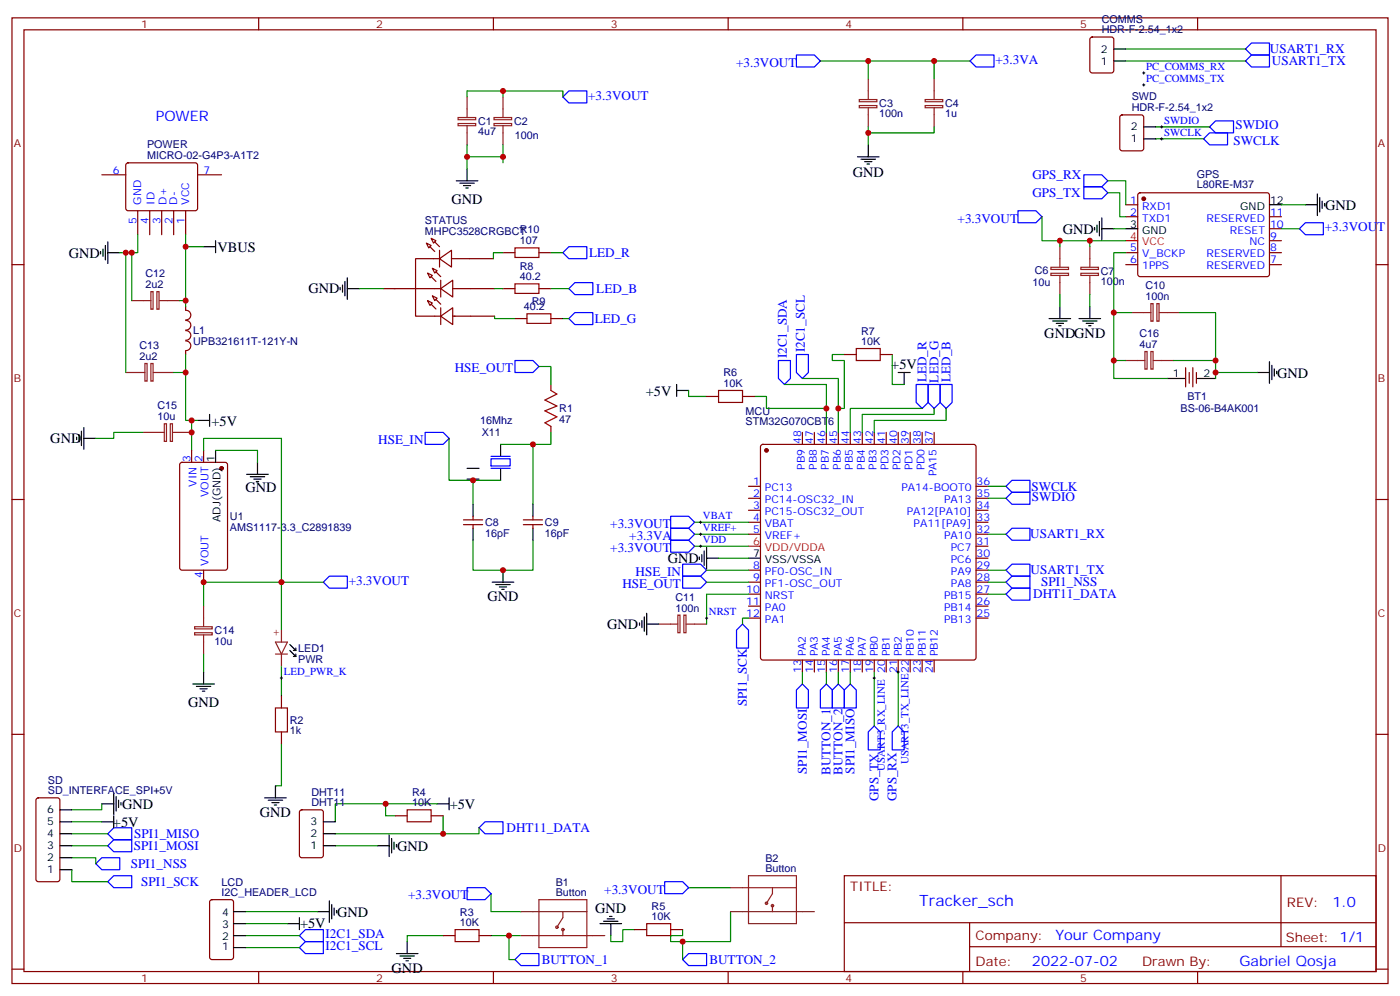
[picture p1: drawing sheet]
<svg xmlns="http://www.w3.org/2000/svg" width="412mm" height="293mm" viewBox="0 0 412 293" stroke-linecap="round" stroke-linejoin="round" font-family="sans-serif">
<g fill="none" stroke="#870000" stroke-width=".35">
<path d="M3.5 5.3h405.4v284.3h-405.4zM7.1 8.8h398.2v277.3h-398.2zM76.2 5.3v3.5M145.3 5.3v3.5M214.5 5.3v3.5M283.6 5.3v3.5M321.3 11.1l.4-.2h5.7l.6 .4 .1 9.5-.5 .6-5.9 .1-.6-.5-.1-9.4zM352.8 5.3v3.5M330.1 34l.5-.2h5.6l.6 .5 .1 9.4-.5 .7h-5.8l-.7-.4-.1-9.5zM30 51.5h7M37.3 48.1l.4-.2 20.1 .1 .4 .6-.1 13-.6 .5-20-.1-.5-.7v-12.7zM58.2 51.5h7.1"/>
<path d="M335.4 57l.4-.2h37.7l.4 .7v23.5l-.7 .5-37.6-.1-.5-.6v-23.3zM3.5 77.9h3.6M40.6 62.1v7M44.1 62.1v7M47.6 62.1v7M51.2 62.1v7M54.7 62.1v7M125.6 71.6l1.4 .7-.7 .7zM127 70.2l1.4 .7-.7 .7zM127.4 79l1.4 .7-.7 .7zM129.5 76.2l3.5-2.5v4.9zM129.5 76.2h-7.1v16.9h7.4"/>
<path d="M129.5 73.7v4.9M133 76.2h12.3M148.2 74.4h3.5M158.7 74.4h3.6M331.6 77.9h3.5M331.6 74.4h3.5M331.6 60.3h3.5M331.6 63.8h3.5M373.9 77.9h3.6M373.9 74.4h3.6M373.9 63.8h3.6M373.9 70.9h3.6"/>
<path d="M373.9 67.3h3.6M405.3 77.9h3.6M54.7 90.3v1M54.7 91.4a1.41 1.41 0 0 1 1.5 1.4 1.41 1.41 0 0 1-1.5 1.4M54.7 94.4a1.41 1.41 0 0 1 1.5 1.4 1.41 1.41 0 0 1-1.5 1.4M54.7 97.4a1.41 1.41 0 0 1 1.5 1.4 1.41 1.41 0 0 1-1.5 1.4M112.9 85h16.9M125.9 80.4l1.5 .7-.8 .7zM125.9 88.5l1.5 .7-.8 .7zM127.4 87.1l1.4 .7-.7 .7zM129.8 85l3.5-2.5v5zM129.8 93.1l3.5-2.5v5z"/>
<path d="M129.8 82.5v5M129.8 90.6v5M133.3 85h12.4M133.3 93.1h12.4M148.2 85h3.5M151.7 93.8h3.5M158.7 85h3.6M162.3 93.8h3.5M54.7 103.3v1.1M54.7 100.4a1.41 1.41 0 0 1 1.5 1.4 1.41 1.41 0 0 1-1.5 1.4M162.3 113.2v1.8M208.1 116.7h3.6"/>
<path d="M218.7 116.7h3.5M248.7 104.4h3.5M259.3 104.4h3.5M349.2 108.3v5.6M350.3 109.7v3.2M351.4 108.3v5.6M352.4 109.7v3.2M53.2 136.3l.4-.2h12.7l.7 .5v30.6l-.4 .6-13 .1-.6-.5-.1-30.6zM56.4 132.6v3.5M60 132.6v3.5M162.3 125.6v1.7M224.2 131.1l.5-.3h62.1l.5 .3 .2 .5v62l-.2 .5-.5 .2h-62.1l-.5-.2-.2-.5v-62z"/>
<path d="M236.4 127.3v3.5M239.9 127.3v3.5M243.4 127.3v3.5M246.9 127.3v3.5M250.5 127.3v3.5M254 127.3v3.5M257.5 127.3v3.5M261.1 127.3v3.5M264.6 127.3v3.5M268.1 127.3v3.5M271.6 127.3v3.5M275.2 127.3v3.5"/>
<path d="M3.5 147.1h3.6M136.5 154.5h5.7M136.5 153.1h5.7M139.3 152v1.1M139.3 154.5v1M154.2 154.5h5.6M154.2 153.1h5.6M157 152v1.1M157 154.5v1M220.5 143.2h3.5M220.5 146.7h3.5M220.5 150.2h3.5"/>
<path d="M220.5 153.8h3.5M220.5 157.3h3.5M287.5 143.2h3.5M287.5 146.7h3.5M287.5 150.2h3.5M287.5 153.8h3.5M287.5 157.3h3.5M405.3 147.1h3.6M60 167.9v3.5M220.5 167.9h3.5M220.5 171.4h3.5M220.5 174.9h3.5"/>
<path d="M220.5 178.5h3.5M287.5 160.8h3.5M287.5 164.4h3.5M287.5 167.9h3.5M287.5 171.4h3.5M287.5 174.9h3.5M287.5 178.5h3.5M220.5 182h3.5M236.4 194.3v3.6M239.9 194.3v3.6M243.4 194.3v3.6M246.9 194.3v3.6"/>
<path d="M250.5 194.3v3.6M254 194.3v3.6M257.5 194.3v3.6M261.1 194.3v3.6M264.6 194.3v3.6M268.1 194.3v3.6M271.6 194.3v3.6M275.2 194.3v3.6M287.5 182h3.5M3.5 216.2h3.6M82.9 204.9v3.6M82.9 215.5v3.5"/>
<path d="M405.3 216.2h3.6M10.8 235.1l.5-.2h5.6l.7 .4v23.6l-.4 .7h-5.9l-.7-.5v-23.5zM88.4 238.6l.5-.2h5.6l.7 .5v12.9l-.4 .7-5.9 .1-.7-.5v-13zM116.4 240.2h3.5M127 240.2h3.5M248.7 257.8h156.6v28.3h-156.6zM377.3 257.9v20.8M62 265.1l.4-.2h5.7l.6 .4 .1 16.5-.5 .7h-5.9l-.6-.4-.1-16.5zM130.5 275.5h3.6M141.1 275.5h3.5M187 273.7h3.5M197.6 273.7h3.5"/>
<path d="M248.7 271.7h156.5M285.6 278.7h119.6M285.6 271.7v14.1M3.5 285.4h3.6M76.2 286.1v3.5M145.3 286.1v3.5M214.5 286.1v3.5M283.6 286.1v3.5M352.8 286.1v3.5M405.3 285.4h3.6"/>
</g>
<g fill="none" stroke="#8c2424" stroke-width=".35">
<path d="M134.9 34.6h5.2v.6h-5.2zM134.9 36.4h5.2v.6h-5.2zM137.6 28.5v6M137.6 37v5.7M145.5 34.6h5.2v.6h-5.2zM145.5 36.4h5.2v.6h-5.2zM148.2 28.5v6M148.2 37v5.7M253.1 29.3h5.2v.7h-5.2zM253.1 31.1h5.2v.6h-5.2zM255.8 23.2v6M255.8 31.7v5.7"/>
<path d="M272.5 29.3h5.2v.7h-5.2zM272.5 31.1h5.2v.6h-5.2zM275.2 23.2v6M275.2 31.7v5.7M309.6 78.7h5.1v.6h-5.1zM312.2 72.6v6M318.4 78.7h5.2v.6h-5.2zM321 72.6v6M38.8 88.5h5.6M44.4 85.9h.7v5.2h-.7zM46.2 85.9h.6v5.2h-.6zM46.9 88.5h6"/>
<path d="M309.6 80.5h5.1v.6h-5.1zM312.2 81.1v5.6M318.4 80.5h5.2v.6h-5.2zM321 81.1v5.6M333.4 92h5.6M339 89.4h.7v5.2h-.7zM340.8 89.4h.6v5.2h-.6zM341.5 92h6M37 109.7h5.7M42.7 107h.6v5.2h-.6zM44.4 107h.7v5.2h-.7zM45.2 109.7h6"/>
<path d="M331.6 106.2h5.7M337.3 103.5h.6v5.2h-.6zM339 103.5h.7v5.2h-.7zM339.7 106.2h6M42.3 127.3h6M48.4 124.8h.6v5.2h-.6zM50.2 124.8h.6v5.2h-.6zM50.8 127.3h5.6M60 178.5v6M57.3 184.5h5.2v.7h-5.2zM57.3 186.3h5.2v.6h-5.2zM60 186.9v5.7"/>
<path d="M81.1 189.1h3.6l-1.8 3.5zM81.1 192.6h3.6M82.9 185.5v3.6M82.9 192.6v3.5M194 183.8h5.7M199.7 181.1h.6v5.2h-.6zM201.4 181.1h.7v5.2h-.7zM202.1 183.8h6M220.5 257.8h14.1v14.2h-14.1zM153.5 275.5h24.7M153.5 268.4h19.4M158.7 264.9h14.2v14.1h-14.2z"/>
<path d="M165.8 268.4v1.8l-1.8 2.8M165.8 273.7v1.8M215.2 268.4h24.7M215.2 261.4h19.4M227.5 261.4v1.7l-1.7 2.9M227.5 266.7v1.7"/>
<circle cx="164" cy="273" r=".35"/>
<circle cx="165.8" cy="273.7" r=".35"/>
<circle cx="225.8" cy="266" r=".35"/>
<circle cx="227.5" cy="266.7" r=".35"/>
</g>
<g fill="none" stroke="#008700" stroke-width=".35">
<path d="M241.7 18h14.1v5.2M255.8 18h19.4v5.2M275.2 18h10.6M331.6 14.4h35.3M331.6 18h35.3M137.6 28.5v-1.7h10.6v1.7M148.2 26.8h17.6v1.7M255.8 37.4v5.3M275.2 37.4v1.7h-19.4M340.4 37.4h15.9M137.6 42.7v7M137.6 46.2h10.6"/>
<path d="M148.2 42.7v5.2M326.3 53.2h5.3v7.1M326.3 56.8h3.5v7h1.8M340.4 40.9h14.1M37 74.4v35.3M38.8 74.4v14.1M40.6 69.1v5.3h-5.3M54.7 69.1v21.2M54.7 72.6h5.3M148.2 74.4h-2.9v1.8M162.3 74.4h3.5M306.9 63.8v7.1h24.7"/>
<path d="M312.2 70.9v1.7M321 70.9v1.7M328.1 67.3h3.5M331.6 74.4h-3.5v37h15.9M377.5 67.3h5.3M377.5 60.3h7M52.9 88.5h1.8M105.8 85h7.1M145.7 93.1v.7h6M145.7 85h2.5M162.3 85h5.3M165.8 93.8h1.8"/>
<path d="M312.2 86.7v3.6M321 86.7v3.6M328.1 92h5.3M347.5 92h10.6v14.2M54.7 104.4v5.3h-3.5M54.7 109.7v14.1h3.5M158.7 107.9h3.6v5.3M202.8 115v1.7h5.3M222.2 116.7h3.6v3.6h17.6M231.1 113.2h12.3v14.1M236.4 111.4h10.5v15.9M248.7 104.4h-3.5v1.8h3.5v14.1h-1.8"/>
<path d="M262.8 104.4v8.8h3.5M328.1 106.2h3.5M345.7 106.2h12.4v5.2M358.1 109.7h12.3M42.3 127.3h-8.8v1.8h-5.3M56.4 123.8v8.8M60 132.6v-3.5h22.9v56.4M63.5 132.6h12.3v3.5M132.3 129.1v12.3h7M147.5 130.8h9.5v17.7M162.3 127.3v3.5h-5.3M271.6 120.3h-21.1v7"/>
<path d="M275.2 120.3v1.7h-21.2v5.3M278.7 120.3v3.5h-21.2v3.5M139.3 159.1v8.8h17.7v-8.8M147.5 141.4h-8.2v7.1M204.6 157.3h15.9M204.6 153.8h15.9M291 157.3h5.3M291 146.7h5.3M291 143.2h5.3M95.2 171.4h-35.2v7.1M204.6 160.8h15.9M208.1 167.9h12.4"/>
<path d="M208.1 171.4h12.4M211.7 164.4h8.8M220.5 174.9h-12.4v8.9M291 167.9h5.3M291 171.4h5.3M291 174.9h5.3M60 192.6v5.3M82.9 196.1v8.8M220.5 182h-1.8v1.8M236.4 197.9v3.5M243.4 197.9v3.5M246.9 197.9v3.5"/>
<path d="M250.5 197.9v3.5M257.5 197.9v15.8M264.6 197.9v15.8M82.9 219v12.4h-1.8M30 236.7v1.7h-8.8M113.6 236.7v3.5h2.8M128.8 236.7h-30v5.3M21.2 252.6h7v1.7M21.2 256.1v3.5h10.5M21.2 249h10.5M21.2 245.5h10.5M21.2 242h8.8"/>
<path d="M98.8 249h12.3M130.5 240.2v5.3M141.1 243.7v1.8h-42.3M72.3 268.4h21.2M72.3 272h12.4M72.3 275.5h15.9M72.3 279h15.9M130.5 275.5h-10.6v1.7M144.6 263.1v5.3h8.9M144.6 275.5h8.9M149.9 275.5v7h1.8M187 273.7h-3.6v3.5h-3.5v-1.7"/>
<path d="M201.1 277.2v5.3M202.8 261.4h12.4M215.2 268.4v8.8h-17.6v-1.7h3.5v-1.8"/>
</g>
<g fill="none" stroke="#000" stroke-width=".35">
<path d="M328.1 18h3.5M328.1 14.4h3.5M336.9 37.4h3.5M134.4 53.2h6.4M135.5 53.9h4.2M136.5 54.6h2.1M137.2 55.4h.7M137.6 49.7v3.5M252.6 46.2h6.3M253.6 46.9h4.3M254.7 47.6h2.1M255.4 48.3h.7"/>
<path d="M255.8 42.7v3.5M336.9 40.9h3.5M388.1 57.1v6.4M388.8 58.2v4.2M389.5 59.2v2.1M390.2 59.9v.7M29.6 74v.8M30.3 73.3v2.2M31 72.3v4.2M31.7 74.4h3.6M31.7 71.2v6.4M60 72.6h3.5"/>
<path d="M63.5 70.9v3.5M322.4 67v.7M323.1 66.3v2.1M323.8 65.2v4.3M324.6 67.3h3.5M324.6 64.2v6.3M331.6 67.3h3.5M373.9 60.3h3.6M384.5 60.3h3.6M100.2 84.6v.7M100.9 83.9v2.1M101.6 82.9v4.2"/>
<path d="M102.3 85h3.5M102.3 81.8v6.4M309 93.8h6.4M310.1 94.5h4.2M311.1 95.2h2.2M311.9 95.9h.7M312.2 90.3v3.5M317.9 93.8h6.3M318.9 94.5h4.2M320 95.2h2.1M320.7 95.9h.7M321 90.3v3.5"/>
<path d="M199.3 115h3.5M199.3 113.2v3.5M264.6 109.7h3.5M266.3 109.7v3.5M344 111.4h5.2M352.8 111.4h5.3M370.4 109.7h3.5M373.9 106.5v6.4M374.6 107.6v4.2M375.4 108.6v2.1M376.1 109.3v.7M22.6 128.7v.7"/>
<path d="M23.3 128v2.1M24 127v4.2M24.7 129.1h3.5M24.7 125.9v6.4M58.2 123.8h3.5M61.7 122v3.6M63.5 132.6v3.5M72.7 139.7h6.3M75.8 136.1v3.6M137.6 137.9h3.5M147.5 130.8v3.6M147.5 137.9v3.5"/>
<path d="M73.7 140.4h4.3M74.8 141.1h2.1M75.5 141.8h.7M137.6 141.1h3.5M139.3 148.5v3.5M139.3 155.5v3.6M157 148.5v3.5M157 155.5v3.6M145 171.4h6.3M146 172.1h4.3M147.1 172.8h2.1M147.8 173.5h.7"/>
<path d="M148.2 167.9v3.5M206 164v.7M206.7 163.3v2.1M207.4 162.2v4.3M208.1 164.4h3.6M208.1 161.2v6.3M220.5 164.4h3.5M60 197.9v3.5M85.4 191.5l1.7 1.8M85.4 189.8l1.7 1.7M86.4 193.3h.7M86.4 191.5h.7"/>
<path d="M87.1 190.8v.7M87.1 192.6v.7M188.4 183.4v.7M189.1 182.7v2.1M189.8 181.6v4.3M190.5 183.8h3.5M190.5 180.6v6.3M56.8 201.4h6.3M57.9 202.1h4.2M58.9 202.8h2.1M59.6 203.5h.7M17.6 238.4h3.6"/>
<path d="M30 236.7h3.5M33.5 233.5v6.4M34.2 234.6v4.2M34.9 235.6v2.1M35.6 236.3v.7M78 234.9h6.3M79 235.6h4.3M80.1 236.3h2.1M80.8 237h.7M81.1 231.4v3.5M128.8 236.7h3.5M132.3 234.9v3.5"/>
<path d="M17.6 242h3.6M17.6 249h3.6M17.6 256.1h3.6M17.6 252.6h3.6M17.6 245.5h3.6M30 242h3.5M33.5 240.2v3.5M95.2 242h3.6M95.2 249h3.6M95.2 245.5h3.6M111.1 249h3.6M114.7 245.9v6.3"/>
<path d="M115.4 246.9v4.2M116.1 248v2.1M116.8 248.7v.7M68.8 272h3.5M68.8 268.4h3.5M68.8 279h3.5M68.8 275.5h3.5M84.7 272h3.5M88.2 270.2v3.5M93.5 268.4h3.5M97 265.3v6.3M97.7 266.3v4.2"/>
<path d="M98.4 267.4v2.1M99.1 268.1v.7M119.9 277.2v3.6M176.7 272h6.4M177.8 271.3h4.2M178.9 270.5h2.1M179.6 269.8h.7M179.9 272v3.5M116.8 280.8h6.3M117.8 281.5h4.3M118.9 282.2h2.1M119.6 282.9h.7"/>
</g>
<g fill="none" stroke="#00f" stroke-width=".35">
<path d="M234.6 16.2h5.3l1.8 1.8-1.8 1.7h-5.3zM287.5 16.2h5.3v3.5h-5.3l-1.7-1.7zM366.9 14.4l1.8-1.7h5.2v3.5h-5.2zM366.9 18l1.8-1.8h5.2v3.5h-5.2zM165.8 28.5l1.8-1.7h5.3v3.5h-5.3zM356.3 37.4l1.8-1.8h5.3v3.5h-5.3zM319.3 55h5.3l1.7 1.8-1.7 1.7h-5.3zM319.3 51.5h5.3l1.7 1.7-1.7 1.8h-5.3zM354.5 40.9l1.8-1.8h5.3v3.6h-5.3zM165.8 74.4l1.8-1.8h5.3v3.6h-5.3zM299.9 62.1h5.3l1.7 1.7-1.7 1.8h-5.3zM384.5 65.6h5.3v3.5h-5.3l-1.7-1.8z"/>
<path d="M167.6 85l1.7-1.8h5.3v3.5h-5.3zM169.3 92h5.3v3.6h-5.3l-1.7-1.8zM151.7 106.2h5.3l1.7 1.7-1.7 1.8h-5.3zM229.3 106.2h3.5v5.2l-1.7 1.8-1.8-1.8zM234.6 104.4h3.5v5.3l-1.7 1.7-1.8-1.7zM269.9 113.2h3.5v5.3l-1.8 1.8-1.7-1.8zM273.4 113.2h3.5v5.3l-1.7 1.8-1.8-1.8zM276.9 113.2h3.6v5.3l-1.8 1.8-1.8-1.8zM125.2 127.3h5.3l1.8 1.8-1.8 1.7h-5.3zM144.6 135.1h5.7v2.1h-5.7zM144.6 134.4h5.7M144.6 137.9h5.7"/>
<path d="M197.6 159.1h5.2l1.8 1.7-1.8 1.8h-5.2zM197.6 155.5h5.2l1.8 1.8-1.8 1.8h-5.2zM197.6 152h5.2l1.8 1.8-1.8 1.7h-5.2zM296.3 146.7l1.8-1.7h5.3v3.5h-5.3zM296.3 157.3l1.8-1.8h5.3v3.6h-5.3zM298.1 141.4h5.3v3.6h-5.3l-1.8-1.8zM95.2 171.4l1.8-1.7h5.3v3.5h-5.3zM201.1 166.1h5.3l1.7 1.8-1.7 1.8h-5.3zM201.1 169.7h5.3l1.7 1.7-1.7 1.8h-5.3zM296.3 167.9l1.8-1.8h5.3v3.6h-5.3zM296.3 171.4l1.8-1.7h5.3v3.5h-5.3zM298.1 173.2h5.3v3.5h-5.3l-1.8-1.8z"/>
<path d="M218.7 183.8l1.8 1.7v5.3h-3.5v-5.3zM236.4 201.4l1.7 1.8v5.3h-3.5v-5.3zM243.4 201.4l1.8 1.8v5.3h-3.5v-5.3zM245.2 203.2l1.7-1.8 1.8 1.8v5.3h-3.5zM250.5 201.4l1.7 1.8v5.3h-3.5v-5.3zM255.8 215.5l1.7-1.8 1.8 1.8v5.3h-3.5zM262.8 215.5l1.8-1.8 1.7 1.8v5.3h-3.5zM28.2 254.3l1.8-1.7h5.3v3.5h-5.3zM31.7 249l1.8-1.7h5.3v3.5h-5.3zM31.7 245.5l1.8-1.8h5.3v3.6h-5.3zM31.7 259.6l1.8-1.8h5.3v3.6h-5.3zM141.1 243.7l1.8-1.7h5.3v3.5h-5.3z"/>
<path d="M195.8 259.6h5.3l1.7 1.8-1.7 1.7h-5.3zM88.2 275.5l1.8-1.8h5.2v3.5h-5.2zM88.2 279l1.8-1.8h5.2v3.6h-5.2zM137.6 261.4h5.3l1.7 1.7-1.7 1.8h-5.3zM153.5 280.8h5.2v3.5h-5.2l-1.8-1.8zM202.8 280.8h5.3v3.5h-5.3l-1.7-1.8z"/>
</g>
<path d="M151.7 73h7v2.8h-7zM151.7 83.6h7v2.8h-7zM155.2 92.4h7.1v2.8h-7.1zM162.3 115l1.7 1-3.5 1.8 3.5 1.8-3.5 1.4 3.5 1.7-3.5 1.8 1.8 1.1M211.7 115h7v3.5h-7zM252.2 102.6h7.1v3.6h-7.1zM81.1 208.5h3.6v7h-3.6zM119.9 238.4h7.1v3.6h-7.1zM134.1 273.7h7v3.5h-7zM190.5 272h7.1v3.5h-7.1z" fill="none" stroke="#a10000" stroke-width=".35"/>
<g fill="none" stroke="#000" stroke-width=".29">
<path d="M336.5 21.5h.8M336.5 25h.8M336.9 21.1v.7M336.9 24.7v.7M341.8 37.4h.7M342.2 37v.7M341.8 40.9h.7M342.2 40.5v.7M206 157.3h.7M206 153.8h.7M206.4 153.4v.7M206.4 157v.7"/>
<path d="M206 160.8h.7M206.4 160.5v.7M82.5 199.6h.8M82.9 199.3v.7M207.8 182h.7M208.1 181.6v.8M257.2 199.6h.7M257.5 199.3v.7M264.2 197.9h.7M264.6 197.5v.7"/>
</g>
<g fill="#870000" stroke="#870000" stroke-width=".35">
<path d="M126.6 72.6l1.5 1.4z"/>
<path d="M128.1 71.2l1.4 1.4z"/>
<path d="M128.4 80l1.4 1.5z"/>
<path d="M127 81.5l1.4 1.4z"/>
<path d="M128.4 88.2l1.4 1.4z"/>
<path d="M127 89.6l1.4 1.4z"/>
<circle cx="225.8" cy="132.6" r=".53"/>
<circle cx="65.3" cy="137.9" r=".53"/>
<circle cx="336.9" cy="58.5" r=".53"/>
</g>
<path d="M331.6 70.9h3.5M220.5 160.8h3.5" fill="none" stroke="#f00" stroke-width=".35"/>
<g fill="#c00">
<circle cx="148.2" cy="167.9" r=".88"/>
<circle cx="157" cy="130.8" r=".88"/>
<circle cx="139.3" cy="141.4" r=".88"/>
<circle cx="54.7" cy="88.5" r=".88"/>
<circle cx="38.8" cy="74.4" r=".88"/>
<circle cx="37" cy="74.4" r=".88"/>
<circle cx="54.7" cy="72.6" r=".88"/>
<circle cx="54.7" cy="109.7" r=".88"/>
<circle cx="149.9" cy="275.5" r=".88"/>
<circle cx="201.1" cy="277.2" r=".88"/>
<circle cx="56.4" cy="123.8" r=".88"/>
<circle cx="56.4" cy="127.3" r=".88"/>
<circle cx="148.2" cy="26.8" r=".88"/>
<circle cx="137.6" cy="46.2" r=".88"/>
<circle cx="148.2" cy="46.2" r=".88"/>
<circle cx="255.8" cy="18" r=".88"/>
<circle cx="275.2" cy="18" r=".88"/>
<circle cx="255.8" cy="39.1" r=".88"/>
<circle cx="82.9" cy="171.4" r=".88"/>
<circle cx="60" cy="171.4" r=".88"/>
<circle cx="246.9" cy="120.3" r=".88"/>
<circle cx="328.1" cy="92" r=".88"/>
<circle cx="358.1" cy="109.7" r=".88"/>
<circle cx="358.1" cy="106.2" r=".88"/>
<circle cx="328.1" cy="106.2" r=".88"/>
<circle cx="243.4" cy="120.3" r=".88"/>
<circle cx="321" cy="70.9" r=".88"/>
<circle cx="312.2" cy="70.9" r=".88"/>
<circle cx="130.5" cy="245.5" r=".88"/>
<circle cx="113.6" cy="236.7" r=".88"/>
</g>
<text font-size="4.6" fill="#00f" x="270.8" y="266.9">Tracker_sch</text>
<g font-size="4.2" fill="#00f">
<text x="45.9" y="35.6">POWER</text>
<text x="392.5" y="267.1">1.0</text>
<text x="310.9" y="276.7">Your Company</text>
<text x="304" y="284.5">2022-07-02</text>
<text x="365.1" y="284.3">Gabriel Qosja</text>
</g>
<g font-size="4.2">
<text x="251.2" y="52.2">GND</text>
<text x="133" y="60">GND</text>
<text x="390.3" y="61.8">GND</text>
<text x="313.1" y="68.8">GND</text>
<text x="20.3" y="75.9">GND</text>
<text x="64.1" y="74.1">VBUS</text>
<text x="90.8" y="86.4">GND</text>
<text x="307.6" y="99.4">GNDGND</text>
<text x="262.5" y="108.7">+5V</text>
<text x="376.2" y="111.2">GND</text>
<text x="190.2" y="116.5">+5V</text>
<text x="62.3" y="125.3">+5V</text>
<text x="14.8" y="130.6">GND</text>
<text x="72.3" y="145">GND</text>
<text x="196.7" y="165.8">GND</text>
<text x="143.6" y="177.1">GND</text>
<text x="178.9" y="185.2">GND</text>
<text x="55.4" y="208.1">GND</text>
<text x="36" y="238.1">GND</text>
<text x="132.5" y="238.1">+5V</text>
<text x="33.3" y="243.4">+5V</text>
<text x="76.6" y="240.6">GND</text>
<text x="116.9" y="250.5">GND</text>
<text x="99.3" y="269.9">GND</text>
<text x="175.3" y="268.8">GND</text>
<text x="88.4" y="273.4">+5V</text>
<text x="115.4" y="286.4">GND</text>
</g>
<g font-size="3.9" fill="#00f">
<text x="374.1" y="15.7">USART1_RX</text>
<text x="216.8" y="19.7">+3.3VOUT</text>
<text x="293.2" y="18.8">+3.3VA</text>
<text x="374.7" y="19.2">USART1_TX</text>
<text x="173.3" y="29.4">+3.3VOUT</text>
<text x="363.9" y="38.1">SWDIO</text>
<text x="363.4" y="42.7">SWCLK</text>
<text x="304.1" y="52.7">GPS_RX</text>
<text x="304.1" y="58">GPS_TX</text>
<text x="282.1" y="65.6">+3.3VOUT</text>
<text x="390.2" y="68.1">+3.3VOUT</text>
<text x="173.5" y="75.6">LED_R</text>
<text x="175.7" y="86.3">LED_B</text>
<text x="175.2" y="95.1">LED_G</text>
<text x="231.8" y="105.5" transform="rotate(-90 231.8 105.5)">I2C1_SDA</text>
<text x="237.1" y="103.7" transform="rotate(-90 237.1 103.7)">I2C1_SCL</text>
<text x="134" y="109.7">HSE_OUT</text>
<text x="272.9" y="112.5" transform="rotate(-90 272.9 112.5)">LED_R</text>
<text x="276.4" y="112.6" transform="rotate(-90 276.4 112.6)">LED_G</text>
<text x="279.9" y="112.4" transform="rotate(-90 279.9 112.4)">LED_B</text>
<text x="111.4" y="130.8">HSE_IN</text>
<text x="303.8" y="144.4">SWCLK</text>
<text x="303.9" y="147.5">SWDIO</text>
<text x="179.8" y="155.5">+3.3VOUT</text>
<text x="185.4" y="159">+3.3VA</text>
<text x="303.5" y="158.6">USART1_RX</text>
<text x="179.8" y="162.6">+3.3VOUT</text>
<text x="102.7" y="172.3">+3.3VOUT</text>
<text x="183.4" y="173.2">HSE_OUT</text>
<text x="187.2" y="169.7">HSE_IN</text>
<text x="303.6" y="169.1">USART1_TX</text>
<text x="306.7" y="172.7">SPI1_NSS</text>
<text x="304.3" y="176.2">DHT11_DATA</text>
<text x="220" y="207.9" transform="rotate(-90 220 207.9)">SPI1_SCK</text>
<text x="237.6" y="227.8" transform="rotate(-90 237.6 227.8)">SPI1_MOSI</text>
<text x="251.7" y="227.8" transform="rotate(-90 251.7 227.8)">SPI1_MISO</text>
<text x="244.6" y="228.2" transform="rotate(-90 244.6 228.2)">BUTTON_1</text>
<text x="248.1" y="228.2" transform="rotate(-90 248.1 228.2)">BUTTON_2</text>
<text x="258.8" y="235.9" transform="rotate(-90 258.8 235.9)">GPS_TX</text>
<text x="264.1" y="235.9" transform="rotate(-90 264.1 235.9)">GPS_RX</text>
<text x="149.2" y="245">DHT11_DATA</text>
<text x="39.4" y="250.3">SPI1_MOSI</text>
<text x="39.5" y="246.8">SPI1_MISO</text>
<text x="38.6" y="255.6">SPI1_NSS</text>
<text x="41.6" y="260.9">SPI1_SCK</text>
<text x="178" y="263.1">+3.3VOUT</text>
<text x="120.2" y="264.8">+3.3VOUT</text>
<text x="95.9" y="276.2">I2C1_SDA</text>
<text x="95.9" y="279.8">I2C1_SCL</text>
<text x="159.6" y="283.8">BUTTON_1</text>
<text x="209" y="283.8">BUTTON_2</text>
</g>
<g font-size="3.9" fill="#800">
<text x="250.5" y="262.4">TITLE:</text>
<text x="379.1" y="267.1">REV:</text>
<text x="287.4" y="276.6">Company:</text>
<text x="378.7" y="277.2">Sheet: 1/1</text>
<text x="287.4" y="284.3">Date:</text>
<text x="336.4" y="284.4">Drawn By:</text>
</g>
<g font-size="3.2" fill="#800">
<text x="41.6" y="8.3">1</text>
<text x="110.8" y="8.3">2</text>
<text x="179.9" y="8.3">3</text>
<text x="249.1" y="8.3">4</text>
<text x="318.2" y="8.3">5</text>
<text x="4.1" y="43.4">A</text>
<text x="405.9" y="43.4">A</text>
<text x="4.1" y="112.5">B</text>
<text x="405.9" y="112.5">B</text>
<text x="4.1" y="181.6">C</text>
<text x="405.9" y="181.6">C</text>
<text x="4.1" y="250.8">D</text>
<text x="405.9" y="250.8">D</text>
<text x="41.6" y="289.1">1</text>
<text x="110.8" y="289.1">2</text>
<text x="179.9" y="289.1">3</text>
<text x="249.1" y="289.1">4</text>
<text x="318.2" y="289.1">5</text>
</g>
<g font-size="3.2" fill="#000080">
<text x="324.5" y="9.8">HDR-F-2.54_1x2</text>
<text x="324.5" y="6.6">COMMS</text>
<text x="333.4" y="29.6">SWD</text>
<text x="259" y="34.6">100n</text>
<text x="259" y="31.5">C3</text>
<text x="278.4" y="34.6">1u</text>
<text x="278.4" y="31.5">C4</text>
<text x="333.4" y="32.8">HDR-F-2.54_1x2</text>
<text x="140.8" y="39.9">4u7</text>
<text x="140.8" y="36.8">C1</text>
<text x="151.4" y="36.8">C2</text>
<text x="151.7" y="40.9">100n</text>
<text x="43.3" y="46.9">MICRO-02-G4P3-A1T2</text>
<text x="43.3" y="43.7">POWER</text>
<text x="352.5" y="52.5">GPS</text>
<text x="352.5" y="55.5">L80RE-M37</text>
<text x="125.2" y="69.1">MHPC3528CRGBCT</text>
<text x="125.2" y="66">STATUS</text>
<text x="153.1" y="71.9">107</text>
<text x="153.1" y="68.7">R10</text>
<text x="42.8" y="81.6">C12</text>
<text x="153.1" y="82.5">40.2</text>
<text x="153.1" y="79.4">R8</text>
<text x="304.8" y="80.8">C6</text>
<text x="324.3" y="84">100n</text>
<text x="324.3" y="80.8">C7</text>
<text x="42.8" y="84.8">2u2</text>
<text x="156.6" y="89.7">R9</text>
<text x="304.2" y="84.3">10u</text>
<text x="337.4" y="88.3">100n</text>
<text x="337.4" y="85.2">C10</text>
<text x="154.3" y="91.4">40.2</text>
<text x="56.9" y="101.7">UPB321611T-121Y-N</text>
<text x="56.9" y="98.5">L1</text>
<text x="253.7" y="101.6">10K</text>
<text x="253.7" y="98.5">R7</text>
<text x="335.7" y="99.3">C16</text>
<text x="41.1" y="106">2u2</text>
<text x="41.1" y="102.8">C13</text>
<text x="335.7" y="102.4">4u7</text>
<text x="213.1" y="113.9">10K</text>
<text x="213.1" y="110.8">R6</text>
<text x="349.8" y="117.9">BT1</text>
<text x="46.4" y="123.7">10u</text>
<text x="46.4" y="120.5">C15</text>
<text x="141.5" y="124.9">16Mhz</text>
<text x="164.7" y="124.6">47</text>
<text x="164.8" y="121.4">R1</text>
<text x="219.7" y="125.3">STM32G070CBT6</text>
<text x="219.7" y="122.2">MCU</text>
<text x="347.8" y="121.4">BS-06-B4AK001</text>
<text x="141.9" y="128.5">X11</text>
<text x="67.7" y="153.2">U1</text>
<text x="142.9" y="154.9">C8</text>
<text x="160.5" y="154.9">C9</text>
<text x="67.7" y="156.4">AMS1117-3.3_C2891839</text>
<text x="142.9" y="158.1">16pF</text>
<text x="160.5" y="158.1">16pF</text>
<text x="199" y="176.9">C11</text>
<text x="199" y="180.1">100n</text>
<text x="63.2" y="189.8">10u</text>
<text x="63.2" y="186.7">C14</text>
<text x="87.8" y="195.1">PWR</text>
<text x="87.8" y="192.1">LED1</text>
<text x="85.4" y="213.2">R2</text>
<text x="85.4" y="216.3">1k</text>
<text x="14.1" y="233.9">SD_INTERFACE_SPI+5V</text>
<text x="14.1" y="230.8">SD</text>
<text x="91.7" y="237.4">DHT11</text>
<text x="91.7" y="234.3">DHT11</text>
<text x="121.4" y="237.4">10K</text>
<text x="121.4" y="234.3">R4</text>
<text x="225.5" y="256.8">Button</text>
<text x="225.5" y="253.8">B2</text>
<text x="65.3" y="263.8">I2C_HEADER_LCD</text>
<text x="65.3" y="260.8">LCD</text>
<text x="163.7" y="263.8">Button</text>
<text x="163.7" y="260.8">B1</text>
<text x="135.5" y="269.6">R3</text>
<text x="191.9" y="267.8">R5</text>
<text x="135.5" y="272.7">10K</text>
<text x="191.9" y="270.9">10K</text>
</g>
<g font-size="3.2">
<text x="324.3" y="15.5">2</text>
<text x="324.3" y="19">1</text>
<text x="333.1" y="41.9">1</text>
<text x="333.1" y="38.4">2</text>
<text x="374.1" y="59.9">12</text>
<text x="365.4" y="61.7">GND</text>
<text x="332.9" y="67">3</text>
<text x="336.4" y="68.8">GND</text>
<text x="345.5" y="111.1">1</text>
<text x="354.5" y="111.1">2</text>
<text x="63.1" y="136" transform="rotate(-90 63.1 136)">1</text>
<text x="64.9" y="153.7" transform="rotate(-90 64.9 153.7)">ADJ(GND)</text>
<text x="221.8" y="164">7</text>
<text x="225.3" y="165.8">VSS/VSSA</text>
<text x="13.9" y="239.5">6</text>
<text x="13.9" y="243">5</text>
<text x="91.5" y="243">3</text>
<text x="13.9" y="250.1">3</text>
<text x="13.9" y="246.6">4</text>
<text x="91.5" y="250.1">1</text>
<text x="91.5" y="246.6">2</text>
<text x="13.9" y="257.1">1</text>
<text x="13.9" y="253.6">2</text>
<text x="65.5" y="269.8">4</text>
<text x="65.5" y="273.4">3</text>
<text x="65.5" y="279.7">1</text>
<text x="65.5" y="276.9">2</text>
</g>
<g font-size="3.2" fill="#00f">
<text x="337.6" y="20.6">PC_COMMS_RX</text>
<text x="337.6" y="24.1">PC_COMMS_TX</text>
<text x="342.9" y="36.5">SWDIO</text>
<text x="342.9" y="40">SWCLK</text>
<text x="33.3" y="51.1">6</text>
<text x="60" y="51.1">7</text>
<text x="332.9" y="59.9">1</text>
<text x="40.2" y="65.8" transform="rotate(-90 40.2 65.8)">5</text>
<text x="41.6" y="60.3" transform="rotate(-90 41.6 60.3)">GND</text>
<text x="43.7" y="65.8" transform="rotate(-90 43.7 65.8)">4</text>
<text x="45.5" y="60.3" transform="rotate(-90 45.5 60.3)">ID</text>
<text x="47.3" y="65.8" transform="rotate(-90 47.3 65.8)">3</text>
<text x="49" y="60.3" transform="rotate(-90 49 60.3)">D+</text>
<text x="50.8" y="65.8" transform="rotate(-90 50.8 65.8)">2</text>
<text x="52.2" y="60.3" transform="rotate(-90 52.2 60.3)">D-</text>
<text x="54.3" y="65.8" transform="rotate(-90 54.3 65.8)">1</text>
<text x="55.7" y="60.3" transform="rotate(-90 55.7 60.3)">VCC</text>
<text x="332.9" y="63.5">2</text>
<text x="336.4" y="61.7">RXD1</text>
<text x="336.4" y="65.2">TXD1</text>
<text x="355.4" y="65.2">RESERVED</text>
<text x="374.1" y="63.5">11</text>
<text x="362.3" y="68.8">RESET</text>
<text x="374.1" y="70.5">9</text>
<text x="374.1" y="67">10</text>
<text x="332.9" y="74">5</text>
<text x="332.9" y="77.6">6</text>
<text x="336.4" y="75.8">V_BCKP</text>
<text x="355.4" y="75.8">RESERVED</text>
<text x="368" y="72.3">NC</text>
<text x="374.1" y="77.6">7</text>
<text x="374.1" y="74">8</text>
<text x="336.4" y="79.3">1PPS</text>
<text x="355.4" y="79.3">RESERVED</text>
<text x="236" y="130.7" transform="rotate(-90 236 130.7)">48</text>
<text x="239.5" y="130.7" transform="rotate(-90 239.5 130.7)">47</text>
<text x="243.1" y="130.7" transform="rotate(-90 243.1 130.7)">46</text>
<text x="246.6" y="130.7" transform="rotate(-90 246.6 130.7)">45</text>
<text x="250.1" y="130.7" transform="rotate(-90 250.1 130.7)">44</text>
<text x="253.6" y="130.7" transform="rotate(-90 253.6 130.7)">43</text>
<text x="257.2" y="130.7" transform="rotate(-90 257.2 130.7)">42</text>
<text x="260.7" y="130.7" transform="rotate(-90 260.7 130.7)">41</text>
<text x="264.2" y="130.7" transform="rotate(-90 264.2 130.7)">40</text>
<text x="267.8" y="130.7" transform="rotate(-90 267.8 130.7)">39</text>
<text x="271.3" y="130.7" transform="rotate(-90 271.3 130.7)">38</text>
<text x="274.8" y="130.7" transform="rotate(-90 274.8 130.7)">37</text>
<text x="56.1" y="136" transform="rotate(-90 56.1 136)">3</text>
<text x="59.6" y="136" transform="rotate(-90 59.6 136)">2</text>
<text x="57.9" y="143.3" transform="rotate(-90 57.9 143.3)">VIN</text>
<text x="221.8" y="142.8">1</text>
<text x="237.1" y="138.3" transform="rotate(-90 237.1 138.3)">PB9</text>
<text x="240.6" y="138.3" transform="rotate(-90 240.6 138.3)">PB8</text>
<text x="244.1" y="138.3" transform="rotate(-90 244.1 138.3)">PB7</text>
<text x="247.6" y="138.3" transform="rotate(-90 247.6 138.3)">PB6</text>
<text x="251.2" y="138.3" transform="rotate(-90 251.2 138.3)">PB5</text>
<text x="254.7" y="138.3" transform="rotate(-90 254.7 138.3)">PB4</text>
<text x="258.2" y="138.3" transform="rotate(-90 258.2 138.3)">PB3</text>
<text x="261.8" y="138.5" transform="rotate(-90 261.8 138.5)">PD3</text>
<text x="265.3" y="138.5" transform="rotate(-90 265.3 138.5)">PD2</text>
<text x="268.8" y="138.5" transform="rotate(-90 268.8 138.5)">PD1</text>
<text x="272.3" y="138.5" transform="rotate(-90 272.3 138.5)">PD0</text>
<text x="275.9" y="140.3" transform="rotate(-90 275.9 140.3)">PA15</text>
<text x="287.7" y="142.8">36</text>
<text x="61.4" y="146.4" transform="rotate(-90 61.4 146.4)">VOUT</text>
<text x="221.8" y="149.9">3</text>
<text x="221.8" y="146.4">2</text>
<text x="225.3" y="148.1">PC14-OSC32_IN</text>
<text x="225.3" y="144.6">PC13</text>
<text x="265.5" y="144.6">PA14-BOOT0</text>
<text x="278.1" y="148.1">PA13</text>
<text x="287.7" y="146.4">35</text>
<text x="287.7" y="149.9">34</text>
<text x="207.1" y="152.9">VBAT</text>
<text x="221.8" y="153.4">4</text>
<text x="225.3" y="155.2">VBAT</text>
<text x="225.3" y="151.7">PC15-OSC32_OUT</text>
<text x="267.1" y="151.7">PA12[PA10]</text>
<text x="269.1" y="155.2">PA11[PA9]</text>
<text x="287.7" y="153.4">33</text>
<text x="207.1" y="159.9">VDD</text>
<text x="207.1" y="156.4">VREF+</text>
<text x="221.8" y="157">5</text>
<text x="225.3" y="158.7">VREF+</text>
<text x="278.1" y="158.7">PA10</text>
<text x="287.7" y="157">32</text>
<text x="287.7" y="160.5">31</text>
<text x="61.4" y="166.6" transform="rotate(-90 61.4 166.6)">VOUT</text>
<text x="221.8" y="167.5">8</text>
<text x="280.1" y="162.2">PC7</text>
<text x="280.1" y="165.8">PC6</text>
<text x="287.7" y="164">30</text>
<text x="287.7" y="167.5">29</text>
<text x="59.6" y="170.1" transform="rotate(-90 59.6 170.1)">4</text>
<text x="221.8" y="171.1">9</text>
<text x="225.3" y="172.8">PF1-OSC_OUT</text>
<text x="225.3" y="169.3">PF0-OSC_IN</text>
<text x="280.1" y="169.3">PA9</text>
<text x="280.1" y="172.8">PA8</text>
<text x="287.7" y="171.1">28</text>
<text x="219.8" y="178.1">11</text>
<text x="219.8" y="174.6">10</text>
<text x="225.3" y="179.9">PA0</text>
<text x="225.3" y="176.4">NRST</text>
<text x="278.1" y="176.4">PB15</text>
<text x="278.1" y="179.9">PB14</text>
<text x="287.7" y="174.6">27</text>
<text x="287.7" y="178.1">26</text>
<text x="208.8" y="181.1">NRST</text>
<text x="219.8" y="181.6">12</text>
<text x="225.3" y="183.4">PA1</text>
<text x="278.1" y="183.4">PB13</text>
<text x="287.7" y="181.6">25</text>
<text x="237.4" y="193.3" transform="rotate(-90 237.4 193.3)">PA2</text>
<text x="240.9" y="193.3" transform="rotate(-90 240.9 193.3)">PA3</text>
<text x="244.5" y="193.3" transform="rotate(-90 244.5 193.3)">PA4</text>
<text x="248" y="193.3" transform="rotate(-90 248 193.3)">PA5</text>
<text x="251.5" y="193.3" transform="rotate(-90 251.5 193.3)">PA6</text>
<text x="255.1" y="193.3" transform="rotate(-90 255.1 193.3)">PA7</text>
<text x="258.6" y="193.3" transform="rotate(-90 258.6 193.3)">PB0</text>
<text x="262.1" y="193.3" transform="rotate(-90 262.1 193.3)">PB1</text>
<text x="265.6" y="193.3" transform="rotate(-90 265.6 193.3)">PB2</text>
<text x="269.2" y="193.3" transform="rotate(-90 269.2 193.3)">PB10</text>
<text x="272.7" y="193.3" transform="rotate(-90 272.7 193.3)">PB11</text>
<text x="276.2" y="193.3" transform="rotate(-90 276.2 193.3)">PB12</text>
<text x="83.6" y="198.8">LED_PWR_K</text>
<text x="236" y="198.2" transform="rotate(-90 236 198.2)">13</text>
<text x="239.5" y="198.2" transform="rotate(-90 239.5 198.2)">14</text>
<text x="243.1" y="198.2" transform="rotate(-90 243.1 198.2)">15</text>
<text x="246.6" y="198.2" transform="rotate(-90 246.6 198.2)">16</text>
<text x="250.1" y="198.2" transform="rotate(-90 250.1 198.2)">17</text>
<text x="253.6" y="198.2" transform="rotate(-90 253.6 198.2)">18</text>
<text x="257.2" y="198.2" transform="rotate(-90 257.2 198.2)">19</text>
<text x="264.2" y="198.2" transform="rotate(-90 264.2 198.2)">21</text>
<text x="271.3" y="198.2" transform="rotate(-90 271.3 198.2)">23</text>
<text x="274.8" y="198.2" transform="rotate(-90 274.8 198.2)">24</text>
<text x="260.6" y="226.9" transform="rotate(-90 260.6 226.9)">USART3_RX_LINE 20</text>
<text x="267.7" y="225" transform="rotate(-90 267.7 225)">USART3_TX_LINE22</text>
</g>
<g font-size="3.2" fill="#f00">
<text x="332.9" y="70.5">4</text>
<text x="336.4" y="72.3">VCC</text>
<text x="221.8" y="160.5">6</text>
<text x="225.3" y="162.2">VDD/VDDA</text>
</g>
<text font-size="3.2" fill="#8d2323" x="82.2" y="187.4" transform="rotate(-90 82.2 187.4)">+</text>
</svg>
